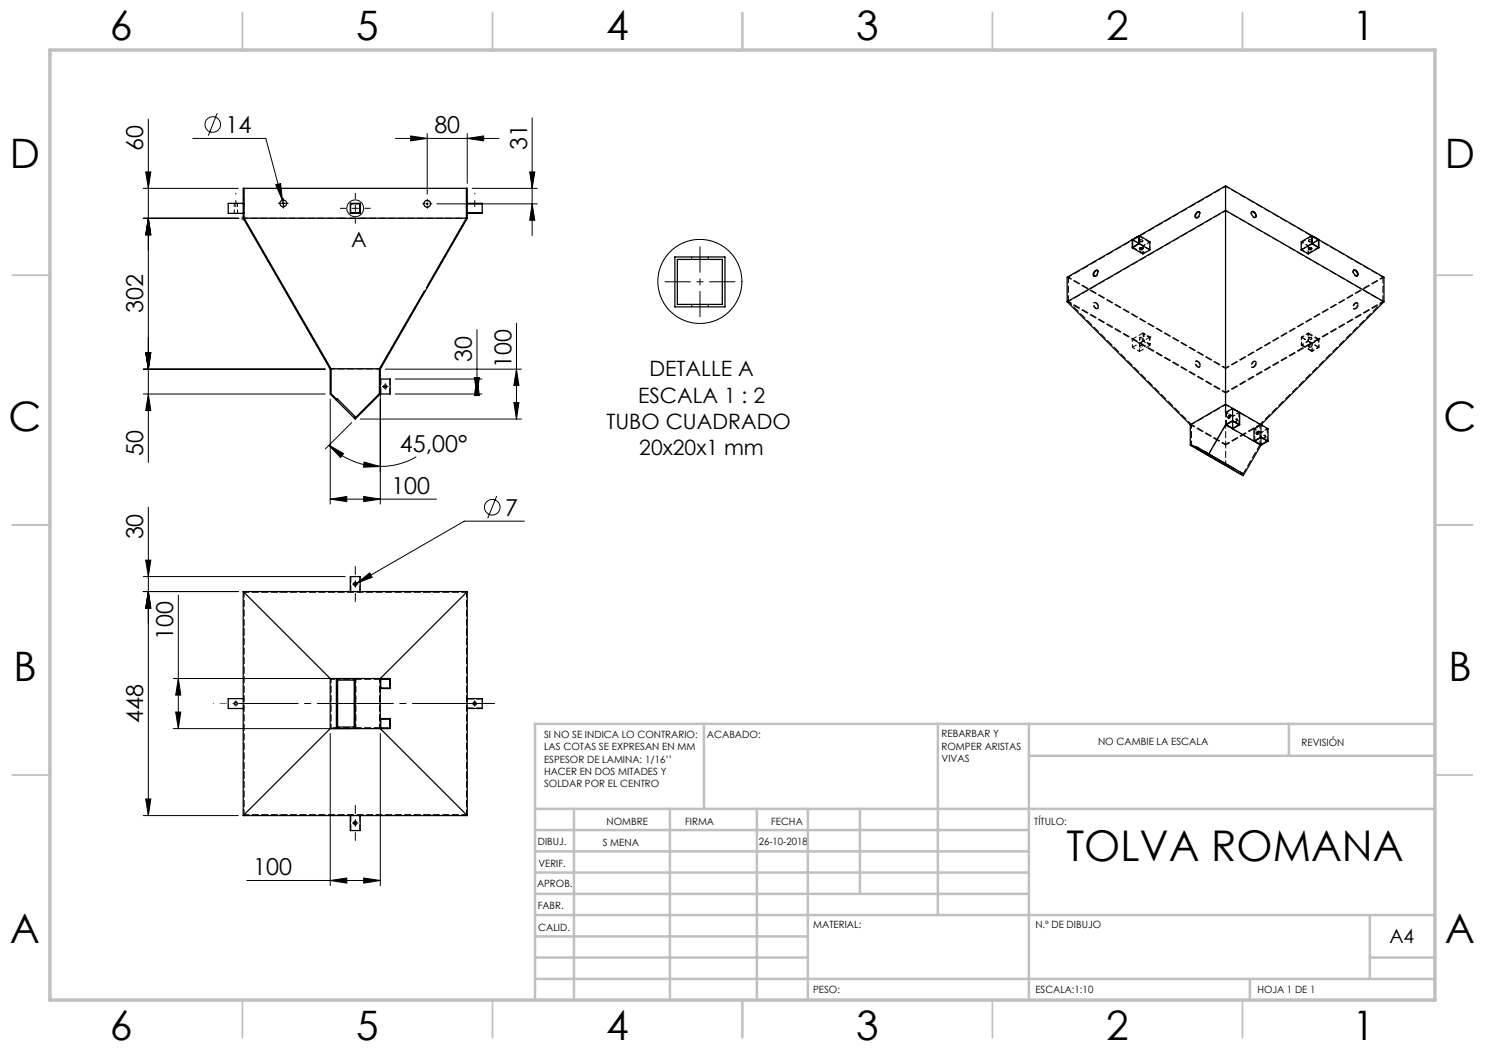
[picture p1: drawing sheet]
<svg xmlns="http://www.w3.org/2000/svg" width="297mm" height="210mm" viewBox="0 0 297 210" stroke-linecap="round" stroke-linejoin="round" font-family="sans-serif">
<!-- layer: Capa 1 -->
<g fill="none" stroke="#000" stroke-width=".2">
<path d="M28.6 37.7h19.1M29.1 34.4h1.1l-.5 3.3zM29.7 23.8v68.7M38.6 27.7h14.6l3.6 13.6M43.4 22.7l-1.7 4.4M55.1 37l1-.3 .4 3.3zM79.1 27.7h20.7M82.1 27.2l3.3 .5-3.3 .5zM85.4 26.7v12.1M93.5 39.3l-.2 .2M93.5 27.7l3.2-.5v1zM93.5 26.7v10"/>
<path d="M94.4 37.7h13.1M105.9 34.4h1.1l-.6 3.3zM106.4 23.6v23.5M29.7 43.6l.5 3.3h-1.1zM29.7 43.7l.5 3.3h-1.1zM47.8 43.6l-19.2 .1M48.8 43.5l-.2 .2M50.4 46.4l-.1 .1M53.7 52.1l-.1 .1M55.4 55l-.2 .1M56.4 40.7h.5M56.7 40.4v.5"/>
<path d="M85.2 40.8h.5M85.4 40.5v.5M87.4 40.8h20.1M93.3 43.9l-.4 .5M94.7 42.6l-.2 .1M106.4 40.8l.6 3.3h-1.1zM28.6 73.8h36.5M28.6 78.8h36.5M29.1 70.5h1.1l-.5 3.3zM29.7 78.8l.5 3.3h-1.1zM58.6 60.6l-.1 .2M60.3 63.5l-.2 .1"/>
<path d="M63.6 69.2l-.2 .1M65.2 72l-.1 .1M66 79.8v21M66.9 79.4l-.2 .1M76.1 74.7l-.2 .1M76.1 76.8v24M76.8 77.3h.5M77 73.8h27.3M77 77.1v.5M79.1 78.8h17.3M79.1 75.8h17.3M81 65.2l-.4 .4"/>
<path d="M94.9 75.5h1l-.5 3.3zM95.4 65.9v12.9M95.4 75.8l.5 3.3h-1zM103.3 64.6v19.2M103.3 73.8l.5 3.3h-1zM65.8 89l2.9 1.7-.6 .8zM65.8 89a14.8 14.8 0 0 0 10.3 4.3M66 99.8l3.4-.5v1zM66 99.8h21.3M70.3 84.5l-5.2 5.3M72 83.8h32.3M72.7 99.3l3.4 .5-3.4 .5z"/>
<path d="M72.8 92.4l3.3 .9-3.4 .1zM83.3 91.4a14.5 14.5 0 0 1-7.2 1.9M99.3 99.2l-1.8 4.5M102.8 80.5h1l-.5 3.3zM28.6 118.3h19.1M28.6 115.3h40.4M29.1 112h1.1l-.5 3.3zM29.7 101.5v61.6M29.7 118.3l.5 3.3h-1.1zM35.7 119v26.7M70.8 116.8h.5M71 116.6v.5"/>
<path d="M71.3 116.7l2.6-2.1 .5 .9zM71.3 116.7l-.5 .3M104.9 104.2h-12l-21.6 12.5M34.6 135.7h35.5M35.7 135.7l.5 3.3h-1.1zM29.1 159.8h1.1l-.5 3.3zM34.6 145.7h35.5M35.1 142.4h1.1l-.5 3.3zM66 146.7v30.4M76.1 146.7v30.4M94.7 140.7h.5M94.9 140.5v.5"/>
<path d="M28.6 163.1h19.1M49.4 176.1h26.7M66 176.1l3.4-.5v1zM70.8 164.6h.5M71 164.4v.4M72.7 175.6l3.4 .5-3.4 .5z"/>
<circle cx="42.5" cy="24.9" r="1.56"/>
<circle cx="71" cy="41.7" r="1.67"/>
<circle cx="140" cy="56.3" r="8.4"/>
<circle cx="98.5" cy="101.4" r="1.55"/>
</g>
<path d="M48.2 43.7h.9M48.3 43.3l.7 .7M48.6 43.2v1M49 43.3l-.7 .7" fill="none" stroke="#808080" stroke-width=".2"/>
<path d="M140 49.4v14M147 56.4h-14" fill="none" stroke="#000" stroke-width=".2" stroke-dasharray="15.2 1.3 1.3 1.3" stroke-dashoffset="10.1"/>
<path d="M95.5 140.7h-48.8" fill="none" stroke="#000" stroke-width=".2" stroke-dasharray="15.2 1.3 1.3 1.3" stroke-dashoffset="2.3"/>
<path d="M71.1 113.3v7M71.1 168.1v-7" fill="none" stroke="#000" stroke-width=".2" stroke-dasharray="15.2 1.3 1.3 1.3" stroke-dashoffset="13.6"/>
<g fill="none" stroke="#000" stroke-width=".2" stroke-dasharray="15.2 1.3 1.3 1.3">
<path d="M56.2 40.7h-.5M56.7 40.2v-.5M56.7 41.2v.4M57.2 40.7h.4M85 40.7h-.5M85.5 40.2v-.4M85.5 41.2v.5M86 40.7h.4M76.6 77.3h-.1M77.1 76.8v-.1M77.1 77.8v.1M77.6 77.3h.1"/>
<path d="M70.6 116.8h-.1M71.1 116.3v-.1M71.1 117.3v.1M71.6 116.8h.1M94.5 140.7h-.1M95 140.2v-.1M95 141.2v.1M95.5 140.7h3.4M70.6 164.6h-.1M71.1 164.1v-.1M71.1 165.1v.1M71.6 164.6h.1"/>
</g>
<path d="M47.2 140.2v-.1M47.2 141.2v.1M47.7 140.7h.1" fill="none" stroke="#808000" stroke-width=".2" stroke-dasharray="15.2 1.3 1.3 1.3"/>
<path d="M46.7 140.7h-4.1" fill="none" stroke="#808000" stroke-width=".2" stroke-dasharray="15.2 1.3 1.3 1.3" stroke-dashoffset="15.1"/>
<path d="M46.9 140.7h.5M47.2 140.5v.5" fill="none" stroke="#808000" stroke-width=".2"/>
<g fill="none" stroke="#c0c0c0" stroke-width=".35">
<path d="M48.5 2.5v7.5M98.5 2.5v7.5M148.5 2.5v7.5M198.5 2.5v7.5M248.5 2.5v7.5M2.5 55h7.5M287 55h7.5M2.5 105h7.5M287 105h7.5M2.5 155h7.5M287 155h7.5M48.5 200v7.5"/>
<path d="M98.5 200v7.5M148.5 200v7.5M198.5 200v7.5M248.5 200v7.5"/>
</g>
<g fill="none" stroke="#c0c0c0" stroke-width=".5">
<path d="M140.8 144.8v17M187.6 144.8v38.2M205.8 144.8v55.2M205.8 151.2h81.2M257.8 144.8v6.4M287 144.8h-180v55.2M107 161.8h180M107 178.8h98.8M107 174.5h98.8M107 170.3h98.8M107 166h98.8M114.8 161.8v38.2"/>
<path d="M134 161.8v38.2M151.4 161.8v38.2M161.6 161.8v38.2M172 161.8v17M107 195.8h180M107 191.5h54.6M107 187.3h54.6M107 183h180M250 195.8v4.2M274 191.5h13M274 183v12.8"/>
</g>
<path d="M10 10h277v190h-277z" fill="none" stroke="#c0c0c0" stroke-width=".7"/>
<path d="M48.6 118.3h.1" fill="none" stroke="#00f" stroke-width=".2"/>
<path d="M47.2 38.7v4.1M95 38.7v4.1" fill="none" stroke="#000" stroke-width=".2" stroke-dasharray="15.2 1.3 1.3 1.3" stroke-dashoffset="15.1"/>
<path d="M71.1 38.7v6M74.1 41.7h-6" fill="none" stroke="#000" stroke-width=".2" stroke-dasharray="15.2 1.3 1.3 1.3" stroke-dashoffset="14.1"/>
<g fill="#000">
<path d="M82.1 27.2l3.3 .5-3.3 .5zM93.5 27.7l3.2-.5v1z"/>
<path d="M105.9 34.4h1.1l-.6 3.3zM106.4 40.8l.6 3.3h-1.1z"/>
<path d="M55.1 37l1.4 3-.4-3.3zM66 99.8l3.4-.5v1zM72.7 99.3l3.4 .5-3.4 .5zM65.8 89l2.9 1.7-.6 .8zM72.8 92.4l3.3 .9-3.4 .1zM66 176.1l3.4-.5v1zM72.7 175.6l3.4 .5-3.4 .5zM71.3 116.7l3.1-1.2-.5-.9z"/>
<path d="M29.1 70.5h1.1l-.5 3.3zM29.7 43.6l.5 3.3h-1.1zM29.7 43.7l.5 3.3h-1.1zM29.1 34.4h1.1l-.5 3.3zM29.7 78.8l.5 3.3h-1.1zM29.1 70.5h1.1l-.5 3.3zM102.8 80.5h1l-.5 3.3zM103.3 73.8l.5 3.3h-1zM94.9 75.5h1l-.5 3.3zM95.4 75.8l.5 3.3h-1zM29.1 159.8h1.1l-.5 3.3zM29.7 118.3l.5 3.3h-1.1zM35.1 142.4h1.1l-.5 3.3zM35.7 135.7l.5 3.3h-1.1zM29.7 118.3l.5 3.3h-1.1zM29.1 112h1.1l-.5 3.3z"/>
</g>
<g fill="none" stroke="#000" stroke-width=".25">
<path d="M48.8 37.7v5.9M93.3 37.7v5.9M245.1 37.2v45.3l1.4-.8M245.1 37.2l-31.7 18.2v5M245.1 37.2l31.7 18.2v5M48.8 40.8h-.2v1.7h.2M48.8 43.6h44.5M48.8 43.6l17.4 30.2M70.1 40.7h1.9v2h-1.9zM70.1 40.8h1.8v1.8h-1.8zM84.8 58.3l-8.9 15.5M93.3 43.6l-7.8 13.5"/>
<path d="M96.4 40.8h-2.9v1.8h2.9M135 51.4h10v10h-10zM135.5 51.9h9v9h-9zM218.9 54.3a.41 .41 0 0 1 .6-.2 .41 .41 0 0 1 0 .7 .44 .44 0 0 1-.4 .4 .44 .44 0 0 1-.5-.2zM219.5 54.1a.9 .9 0 0 0-.7 1.1M226.4 49.6l2.2 1.2 1.4-.8M226.4 47.9v1.7M226.5 48l1.3-.8v1.5M226.5 48v1.5l1.3-.8M226.5 48l1.3 .7M227.9 48.7v-1.6l2.1 1.3v1.6M227.9 48.7l-1.5 .9"/>
<path d="M227.9 48.7l2.1 1.3M227.9 49.7l.2 .2 .4-.2M227.9 49.7l.1-.1a.26 .26 0 0 1 .4 0 .26 .26 0 0 1 0 .3 .3 .3 0 0 1-.3 .1 .3 .3 0 0 1-.2-.3zM239.4 42.4a.4 .4 0 0 1 .6 .2 .4 .4 0 0 1-.2 .5 .44 .44 0 0 1-.3 .5 .44 .44 0 0 1-.5-.3l.1-.4zM239.9 42.4a.87 .87 0 0 0-.7 1.2M250.4 42.4a.71 .71 0 0 1 .7 .3 .71 .71 0 0 1 0 .8 .83 .83 0 0 1-.7-1.1zM250.4 42.3l.2 .1a.82 .82 0 0 1 .4 1.1M261.7 49.7l.2 .2 .4-.2M261.7 49.7l.1-.1a.26 .26 0 0 1 .4 0 .26 .26 0 0 1 0 .3 .3 .3 0 0 1-.3 .1 .3 .3 0 0 1-.2-.3zM262.4 47.1l-2.2 1.3v1.6M262.4 47.1v1.6M262.4 48.7l-2.2 1.3"/>
<path d="M262.4 48.7l1.4 .9M262.4 47.1l1.4 .8v1.7M263.7 48l-1.3 .7M263.7 48v1.5l-1.3-.8M263.7 48l-1.3-.8v1.5M263.8 49.6l-2.1 1.2-1.5-.8M270.7 54a.72 .72 0 0 1 .8 .4 .72 .72 0 0 1-.1 .8 .88 .88 0 0 1-.7-1.2zM270.8 54a.81 .81 0 0 1 .6 1.2M66.2 73.8v4.9l1.1 1.1 .1-.1 3.8 3.8 4.7-4.8v-4.9M66.2 73.8h9.7M67.5 79.8l-.2 .2M76.1 78.8v-5l17.4-30.1v-1h2.9v-2h-2.9v-3h-44.9v3h-3v2h3v1l17.4 30.1v5l4.8 4.8"/>
<path d="M76.1 78.8l-5.1 5-.2-.2M76.1 75.8h1.9v3h-1.9M213.4 60.4l31.7-18.3 31.7 18.3M213.4 60.4l24.7 24.5M276.8 60.4l-24.6 24.5M71 83.4l-.2 .2M238.1 84.9l7-4.1 7.1 4.1M238.1 84.9v4.1l3.5 2.1M245.1 84.9l-3.5 6.2M245.1 84.9l1.4 .9M245.7 83.1l.2-.1a.27 .27 0 0 1 .1 .4 .27 .27 0 0 1-.4 .1zM246 83.1l-.3 .2v.3"/>
<path d="M246.5 81.7v2.4M246.5 84.2v1.5M246.5 84.1l-1.4 .8M246.5 85.8l4.3 2.4M246.5 84.2l-1.2 .7 1.2 .8M246.5 84.2l1.3 .7-1.3 .8M246.5 84.1l1.4 .8M246.5 81.7l1.4 .8v2.4M247.9 84.9l-1.4 .9M250.8 88.2l1.4 .8M251.4 86.4l.2-.1a.31 .31 0 0 1 0 .4 .31 .31 0 0 1-.4 .1zM251.7 86.3l-.3 .2v.4"/>
<path d="M252.2 84.9h.1M252.2 89l-3.6 6.1-7-4M252.2 84.9l1.4 .9v2.4M252.2 84.9l-1.4 .9v2.4M252.2 84.9v2.5M252.2 87.5v1.4M252.2 87.4l1.4 .8M252.2 87.4l-1.4 .8M252.2 87.5l1.2 .7-1.2 .7M252.2 87.5l-1.3 .7 1.3 .7M253.6 88.2l-1.4 .8M48.6 118.3v44.8"/>
<path d="M48.6 118.3l17.4 17.4M48.6 118.3h44.9M70.1 118.3v-3h1.9v3M93.5 118.3v44.8M93.5 118.3l-17.4 17.4v10l17.4 17.4M48.6 139.7h-3v2h3M66 135.7v10M66 135.7h12v2h-1.9M67.3 136h3.5v9.4h-3.5zM67.5 136v9.4M71 135.7v10M76.2 135.8h1.7v1.8h-1.7z"/>
<path d="M93.5 139.7h2.9v2h-2.9M66 145.7l-17.4 17.4M76.1 143.7h1.9v2h-12M76.2 143.8h1.7v1.8h-1.7zM48.6 163.1h44.9M70.1 163.1v3h1.9v-3"/>
<circle cx="56.6" cy="40.7" r=".68"/>
<circle cx="85.4" cy="40.8" r=".68"/>
<circle cx="77.1" cy="77.3" r=".33"/>
<circle cx="71" cy="116.8" r=".33"/>
<circle cx="47.2" cy="140.7" r=".32"/>
<circle cx="94.9" cy="140.7" r=".33"/>
<circle cx="71.1" cy="164.6" r=".32"/>
</g>
<path d="M68.2 43.6h4.6M228 49.5a.35 .35 0 0 1 .6 .2M261.8 49.5a.35 .35 0 0 1 .6 .2M245.1 85v-2.5M48.8 118.5h44.5M93.3 118.5v44.4M48.8 162.9v-44.4M93.3 162.9h-44.5" fill="none" stroke="#000" stroke-width=".2" stroke-dasharray="1.3 .6" stroke-dashoffset=".3"/>
<g fill="none" stroke="#000" stroke-width=".2" stroke-dasharray="1.3 .6" stroke-dashoffset=".7">
<path d="M85.5 57.1l-.7 1.2M228.7 49.2v1.5M228.7 50.7l1.2-.8M229.9 48.4l-1.2 .8M229.9 49.9v-1.5M251.1 43.5a.71 .71 0 0 1-.9-.9M260.3 49.9l1.3 .8M260.3 48.4v1.5M261.6 49.2l-1.3-.8M261.6 50.7v-1.5M271.4 55.2a.71 .71 0 0 1-.8-.9M228.7 66.8v1.4"/>
<path d="M228.8 66.7v1.4M229.9 67.5l-1.2-.7M229.9 67.5v1.4M229.9 68.9l-1.2-.7M230 67.4l-1.2-.7M230 68.8l-1.2-.7M230 67.4v1.4M260.3 67.5l1.3-.8M260.3 68.9v-1.4M261.6 66.7v1.5M261.6 68.2l-1.3 .7M262.5 68.7l1.2-.7"/>
<path d="M262.5 70.2v-1.5M263.7 69.4l-1.2 .8M263.7 68v1.4M245.3 82.5l1.2-.7M246.5 83.2l-1.2-.7M246.5 81.8l1.3 .7M247.8 82.5l-1.3 .7M251 85.7l1.2-.7M252.2 86.5l-1.2-.8M252.2 85l1.3 .7M253.5 85.7l-1.3 .8M67.4 135.9h3.8"/>
<path d="M67.4 145.5h3.8"/>
</g>
<g fill="none" stroke="#000" stroke-width=".2" stroke-dasharray="1.3 .6">
<path d="M48.8 39.9h-.1M93.5 39.9h-.2M48.7 40.7v.1M48.7 42.5v.2M48.7 41.3h.1M70.7 42.6v.1M70.7 40.7v.1M71.4 42.7v-.1M71.4 40.8v-.1M93.3 41.3h.2M93.5 42.7v-.1M93.5 40.8v-.1"/>
<path d="M94.6 40.7v.1M94.6 42.6v.1M95.3 40.8v-.1M95.3 42.7v-.1M138.3 51.4v.5M141.6 51.9v-.5M218.8 55.2l.1 .1M219.6 54.1l-.1-.1M227.9 49.7v.1M227.9 48.1v.1M227.9 49.7l.1-.2M228.6 49.8v-.1"/>
<path d="M228.6 48.2v-.1M239.1 43.5l.2 .1M239.9 42.4l-.1-.1M250.2 42.6l.2-.3M250.5 42.3h-.2M251 43.5l.1-.1M261.7 49.7v.1M261.7 48.1v.1M261.7 49.7l.1-.2M262.4 49.8v-.1M262.4 48.2v-.1M270.6 54.3l.2-.3"/>
<path d="M270.8 54h-.1M271.4 55.2l.1-.1M138.3 60.9v.5M141.6 61.4v-.5M218.9 60.5l-.1 .1M219.5 61.7h.1M228.7 68.2l.1-.1M228.7 66.8l.1-.1M229.9 67.5l.1-.1M229.9 68.9l.1-.1M230 67.4h.1M230 68.8v.3"/>
<path d="M239.3 72.2l-.2 .1M239.8 73.4h.1M250.3 73.4l.2 .1M251.1 72.3l-.1-.1M261.7 69.2v.1M261.7 67.6v.1M262.4 69.3v-.1M262.4 67.7v-.1M270.7 61.7l.1 .1M271.5 60.6h-.1M239.1 89.4v-.1M239.3 89.4l-.1 .2"/>
<path d="M241.8 90.8l-.1 .3M245.1 93.1v-.2M245.7 83.6h.1M245.9 93.4l.1-.2M245.9 93.2l-.1 .3M246.1 83.1l-.1-.1M246.5 84.1v.1M246.5 85.6v.1M247 84.3l.1 .1M247.4 83.8h-.1M248.4 94.6l-.1 .3M251.3 86.8l.1 .1"/>
<path d="M251.7 86.3h.1M252.2 87.4v.1M252.7 87.6v.1M253.1 87.1l-.1-.1M56 118.3v.2M57.3 118.5v-.2M84.8 118.3v.2M86.1 118.5v-.2M48.7 139.9h.1M48.7 127h.1M48.8 125.6h-.1M66.1 135.7l.1 .2"/>
<path d="M67.3 135.9v.1M67.3 135.9h.1M71.1 136h-.3M76.1 135.7l-.2 .2M76.7 137.6v.1M76.7 135.7v.1M77.4 137.7v-.1M77.4 135.8v-.1M93.3 127h.2M93.5 125.6h-.2M48.7 141.5h.1M48.7 155.8h.1"/>
<path d="M48.8 154.4h-.1M66.1 145.7l.1-.2M67.3 145.4v.1M67.3 145.5h.1M71.1 145.4h-.3M76.1 145.7l-.2-.2M76.7 145.6v.1M76.7 143.7v.1M77.4 145.7v-.1M77.4 143.8v-.1M93.3 155.8h.2M93.5 154.4h-.2"/>
<path d="M56 162.9v.2M57.3 163.1v-.2M84.8 162.9v.2M86.1 163.1v-.2"/>
</g>
<g fill="none" stroke="#000" stroke-width=".2" stroke-dasharray="1.3 .6" stroke-dashoffset=".1">
<path d="M213.7 55.4v4.9M276.6 55.4v4.9M76.2 75.8v3M77.9 75.8v3M239.1 89.3l2.7 1.5M241.7 91.1l-2.5-1.5M241.8 90.8l3.3-5.8M241.8 90.8l-2.5-1.4M245.8 93.5l2.5 1.4M245.9 93.2l2.5 1.4M246 93.2l2.6 1.5M252 89l-3.4 5.7"/>
<path d="M70.2 115.3v3M72 115.3v3M96.5 139.8h-3M96.5 141.6h-3M70.2 166.1v-3M72 166.1v-3"/>
</g>
<g fill="none" stroke="#000" stroke-width=".2" stroke-dasharray="1.3 .6" stroke-dashoffset=".4">
<path d="M68.2 43.7h-19.5M226.5 47.9l2.1 1.2M226.5 49.4l2.2 1.3M227.8 48.7l2.1 1.2M227.8 47.2l2.1 1.2M262.5 48.7l-2.2 1.2M262.5 47.2l-2.2 1.2M263.7 49.4l-2.1 1.3M263.8 47.9l-2.1 1.2M276.8 55.4l-31.7 18.3M76.1 73.8h-10M213.7 60.3l24.6 24.6"/>
<path d="M226.5 69.5l2.1-1.3M226.5 67.8l2.1-1.2M227.9 70.3l2.1-1.2M227.9 68.7l2.1-1.3M245.1 73.7l-31.6-18.3M245.1 78.6l-31.6-18.3M262.4 70.3l-2.1-1.2M262.4 68.7l-2.1-1.3M262.5 68.7l-2.2-1.2M262.5 70.2l-2.2-1.3M263.7 69.4l-2.1-1.2M263.7 68l-2.1-1.3"/>
<path d="M263.8 69.5l-2.1-1.3M263.8 67.8l-2.1-1.2M276.6 60.3l-24.6 24.6M276.8 60.3l-31.7 18.3M238.1 89l7 4.1M238.3 89l.8 .4M245.1 89l-7-4.1M245.3 82.5v2.4M245.9 93.4l-.8-.5M247.8 82.5v2.4M251 85.7v2.5M252.2 84.9l-7.1 4.1"/>
<path d="M253.5 85.7v2.5"/>
</g>
<g fill="none" stroke="#000" stroke-width=".2" stroke-dasharray="1.3 .6" stroke-dashoffset=".8">
<path d="M93.5 43.7h-20.7M228 48a.29 .29 0 0 1 .3-.1 .29 .29 0 0 1 .2 .3 .28 .28 0 0 1-.4 .2 .28 .28 0 0 1-.1-.4M228.5 48.3a.28 .28 0 0 0-.3-.3 .28 .28 0 0 0-.2 .3h.5M228.6 49.1v1.7M230 48.3l-1.4 .8M261.7 49.1l-1.4-.8M261.7 50.8v-1.7M261.8 48a.29 .29 0 0 1 .3-.1 .29 .29 0 0 1 .2 .3 .28 .28 0 0 1-.4 .2 .28 .28 0 0 1-.1-.4M262.3 48.3a.28 .28 0 0 0-.3-.3 .28 .28 0 0 0-.2 .3h.5M226.5 67.8v1.7M227.9 70.3l-1.4-.8M227.9 68.7v1.6"/>
<path d="M227.9 68.7l-1.4-.9M227.9 67.6v1.7M228 69.1a.29 .29 0 0 1 .3 0 .29 .29 0 0 1 .2 .3 .28 .28 0 0 1-.4 .1 .28 .28 0 0 1-.1-.4M228 67.5a.29 .29 0 0 1 .3-.1 .29 .29 0 0 1 .2 .3 .28 .28 0 0 1-.4 .2 .28 .28 0 0 1-.1-.4M228.6 69.3v-1.7M228.6 66.6v1.6M230 69.1l-1.4-.9M230 67.4l-1.4-.8M260.3 67.4l1.4-.8M260.3 69.1v-1.7M261.7 68.2l-1.4 .9M261.7 66.6v1.6"/>
<path d="M261.8 69.4l-.1-.1a.28 .28 0 0 1 .3-.2 .28 .28 0 0 1 .3 .3h-.5M261.8 69a.29 .29 0 0 1 .3 0 .29 .29 0 0 1 .2 .3 .28 .28 0 0 1-.4 .1 .28 .28 0 0 1-.1-.4M261.8 67.5a.29 .29 0 0 1 .3-.1 .29 .29 0 0 1 .2 .3 .28 .28 0 0 1-.4 .2 .28 .28 0 0 1-.1-.4M262.3 67.6a.29 .29 0 0 0-.4-.1 .29 .29 0 0 0-.1 .3 .28 .28 0 0 0 .3 .2 .28 .28 0 0 0 .2-.4M262.4 70.3v-1.6M262.4 68.7l1.4-.9M263.8 69.5l-1.4 .8M263.8 67.8v1.7M246.5 83.3l-1.4-.8M247.4 83.9v-.1a.28 .28 0 0 0-.4 .2 .28 .28 0 0 0 .2 .3l.2-.4M247.5 84v-.1a.28 .28 0 0 0-.4 .1 .28 .28 0 0 0 .1 .4l.3-.4M248 82.5l-1.5 .8"/>
<path d="M252.2 86.6l-1.4-.9M253.1 87.2l-.1-.1a.28 .28 0 0 0-.3 .1 .28 .28 0 0 0 .1 .4l.3-.4M253.1 87.2a.28 .28 0 0 0-.4 .1 .28 .28 0 0 0 .2 .4l.2-.5M253.6 85.7l-1.4 .9"/>
</g>
<g fill="none" stroke="#000" stroke-width=".2" stroke-dasharray="1.3 .6" stroke-dashoffset=".6">
<path d="M245.1 37.3l31.5 18.1M46.8 40.7v2M47.5 42.7v-2M213.7 55.4l31.4-18.1M245.1 42.1l31.5 18.2M276.6 55.4l-31.5 18.2M213.7 60.3l31.4-18.2M245.1 78.4l-31.4-18.1M245.1 73.6l-31.4-18.2M276.6 60.3l-31.5 18.1M239.2 89.6l6.6 3.9M239.3 89.4l6.6 3.8"/>
<path d="M245.1 85v3.8M248.3 94.9l-6.6-3.8M248.4 94.6l-6.6-3.8M66.2 135.9v9.6M67.4 135.9v9.6M71.2 145.5v-9.6M75.9 145.5v-9.6"/>
</g>
<g fill="none" stroke="#000" stroke-width=".2" stroke-dasharray="1.3 .6" stroke-dashoffset=".5">
<path d="M227.8 48.7l.9 .5M262.5 48.7l-.9 .5M238.3 84.9l6.8-4M238.3 89l6.8 3.9M238.3 89v-4.1M239.1 89.4l6.8 4M239.1 89.3l6.9 3.9M245.1 88.8l-6.8-3.9M245.1 80.9l6.9 4M245.1 92.9v-4.1M246 83a.33 .33 0 0 1 .1 .4 .33 .33 0 0 1-.4 .2M248.6 94.7l-6.8-3.9"/>
<path d="M248.7 95.1l-3.6-2M251.7 86.3a.33 .33 0 0 1 0 .4 .33 .33 0 0 1-.3 .2M252 84.9l-6.9 3.9M252 89l-6.9-4M252 89v-4.1M66.2 135.9h1.1M67.3 145.5h-1.1"/>
</g>
<path d="M219.5 54.1a.71 .71 0 0 1 .1 .8 .71 .71 0 0 1-.8 .3M239.9 42.4a.71 .71 0 0 1 0 .8 .71 .71 0 0 1-.7 .3" fill="none" stroke="#000" stroke-width=".2" stroke-dasharray="1.3 .6" stroke-dashoffset=".9"/>
<path d="M219.6 61.4a.63 .63 0 0 0-.2-.7 .63 .63 0 0 0-.7 0 .73 .73 0 0 0 .8 .9l.1-.2M219.7 61.4a.63 .63 0 0 0-.2-.7 .63 .63 0 0 0-.7-.1 .73 .73 0 0 0 .9 1v-.2M240 73.1a.63 .63 0 0 0-.3-.7 .63 .63 0 0 0-.7 0 .73 .73 0 0 0 .9 .9l.1-.2M240.1 73.1a.63 .63 0 0 0-.3-.7 .63 .63 0 0 0-.7-.1 .73 .73 0 0 0 .9 1l.1-.2M251.2 72.6a.4 .4 0 0 0-.5-.4 .4 .4 0 0 0-.3 .4 .42 .42 0 0 0-.3 .5 .42 .42 0 0 0 .6 .3l.3-.3 .2-.5M251.3 72.6a.4 .4 0 0 0-.5-.3 .4 .4 0 0 0-.3 .4 .42 .42 0 0 0-.2 .5 .42 .42 0 0 0 .5 .3l.4-.5 .1-.4M271.5 60.9a.4 .4 0 0 0-.4-.4 .4 .4 0 0 0-.4 .4 .42 .42 0 0 0-.2 .6 .42 .42 0 0 0 .5 .2l.4-.4 .1-.4M271.6 60.9a.4 .4 0 0 0-.4-.3 .4 .4 0 0 0-.4 .4 .42 .42 0 0 0-.2 .5 .42 .42 0 0 0 .5 .3l.3-.3 .2-.6" fill="none" stroke="#000" stroke-width=".2" stroke-dasharray="1.3 .6" stroke-dashoffset="-.1"/>
<path d="M71.2 135.9h4.7M75.9 145.5h-4.7" fill="none" stroke="#000" stroke-width=".2" stroke-dasharray="1.3 .6" stroke-dashoffset=".2"/>
<text font-size="8.5" x="213.3" y="172.3">TOLVA ROMANA</text>
<g font-size="8.1">
<text x="22" y="8">6</text>
<text x="71.2" y="8">5</text>
<text x="121.2" y="8">4</text>
<text x="171.2" y="8">3</text>
<text x="221.2" y="8">2</text>
<text x="270.5" y="8">1</text>
<text x="2" y="33.6">D</text>
<text x="289" y="33.6">D</text>
<text x="1.7" y="86.1">C</text>
<text x="288.7" y="86.1">C</text>
<text x="2.7" y="136.1">B</text>
<text x="289.7" y="136.1">B</text>
<text x="2" y="188.6">A</text>
<text x="289" y="188.6">A</text>
<text x="22" y="208">6</text>
<text x="71.2" y="208">5</text>
<text x="121.2" y="208">4</text>
<text x="171.2" y="208">3</text>
<text x="221.2" y="208">2</text>
<text x="270.5" y="208">1</text>
</g>
<g font-size="4.7">
<text x="45.1" y="26.6">14</text>
<text x="86.9" y="26.7">80</text>
<text x="28.7" y="30.3" transform="rotate(-90 28.7 30.3)">60</text>
<text x="105.4" y="30" transform="rotate(-90 105.4 30)">31</text>
<text x="28.7" y="62.6" transform="rotate(-90 28.7 62.6)">302</text>
<text x="94.4" y="72.4" transform="rotate(-90 94.4 72.4)">30</text>
<text x="102.3" y="73.7" transform="rotate(-90 102.3 73.7)">100</text>
<text x="28.7" y="91.2" transform="rotate(-90 28.7 91.2)">50</text>
<text x="80" y="90.3">45,00°</text>
<text x="78.3" y="98.8">100</text>
<text x="28.7" y="107.9" transform="rotate(-90 28.7 107.9)">30</text>
<text x="101" y="103.1">7</text>
<text x="34.7" y="128.1" transform="rotate(-90 34.7 128.1)">100</text>
<text x="28.7" y="144.6" transform="rotate(-90 28.7 144.6)">448</text>
<text x="50.7" y="175.1">100</text>
</g>
<g font-size="4.2">
<text x="70.2" y="49.5">A</text>
<text x="129.9" y="75.3">DETALLE A</text>
<text x="127.6" y="80.5">ESCALA 1 : 2</text>
<text x="121.3" y="85.8">TUBO CUADRADO</text>
<text x="127.9" y="91">20x20x1 mm</text>
</g>
<text font-size="3.9" x="277.9" y="188.5">A4</text>
<g font-size="2">
<text x="108.8" y="147.6">SI NO SE INDICA LO CONTRARIO:</text>
<text x="141.4" y="147.6">ACABADO:</text>
<text x="188.3" y="147.5">REBARBAR Y</text>
<text x="188.3" y="150">ROMPER ARISTAS</text>
<text x="219.6" y="149">NO CAMBIE LA ESCALA</text>
<text x="260.3" y="149.2">REVISIÓN</text>
<text x="108.8" y="150.1">LAS COTAS SE EXPRESAN EN MM</text>
<text x="108.8" y="152.6">ESPESOR DE LAMINA: 1/16’’</text>
<text x="108.8" y="155.1">HACER EN DOS MITADES Y</text>
<text x="188.3" y="152.5">VIVAS</text>
<text x="108.8" y="157.4">SOLDAR POR EL CENTRO</text>
<text x="121.3" y="165">NOMBRE</text>
<text x="137" y="164.9">FIRMA</text>
<text x="154.2" y="164.9">FECHA</text>
<text x="206.9" y="164.9">TÍTULO:</text>
<text x="107.6" y="169.1">DIBUJ.</text>
<text x="107.7" y="173.3">VERIF.</text>
<text x="120.5" y="169.1">S MENA</text>
<text x="151.7" y="168.9">26-10-2018</text>
<text x="107.4" y="177.4">APROB.</text>
<text x="107.5" y="181.8">FABR.</text>
<text x="162.6" y="185.5">MATERIAL:</text>
<text x="207.1" y="185.5">N.º DE DIBUJO</text>
<text x="107.7" y="186.1">CALID.</text>
<text x="162.6" y="198.5">PESO:</text>
<text x="207.1" y="198.6">ESCALA:1:10</text>
<text x="251.5" y="198.6">HOJA 1 DE 1</text>
</g>
</svg>
